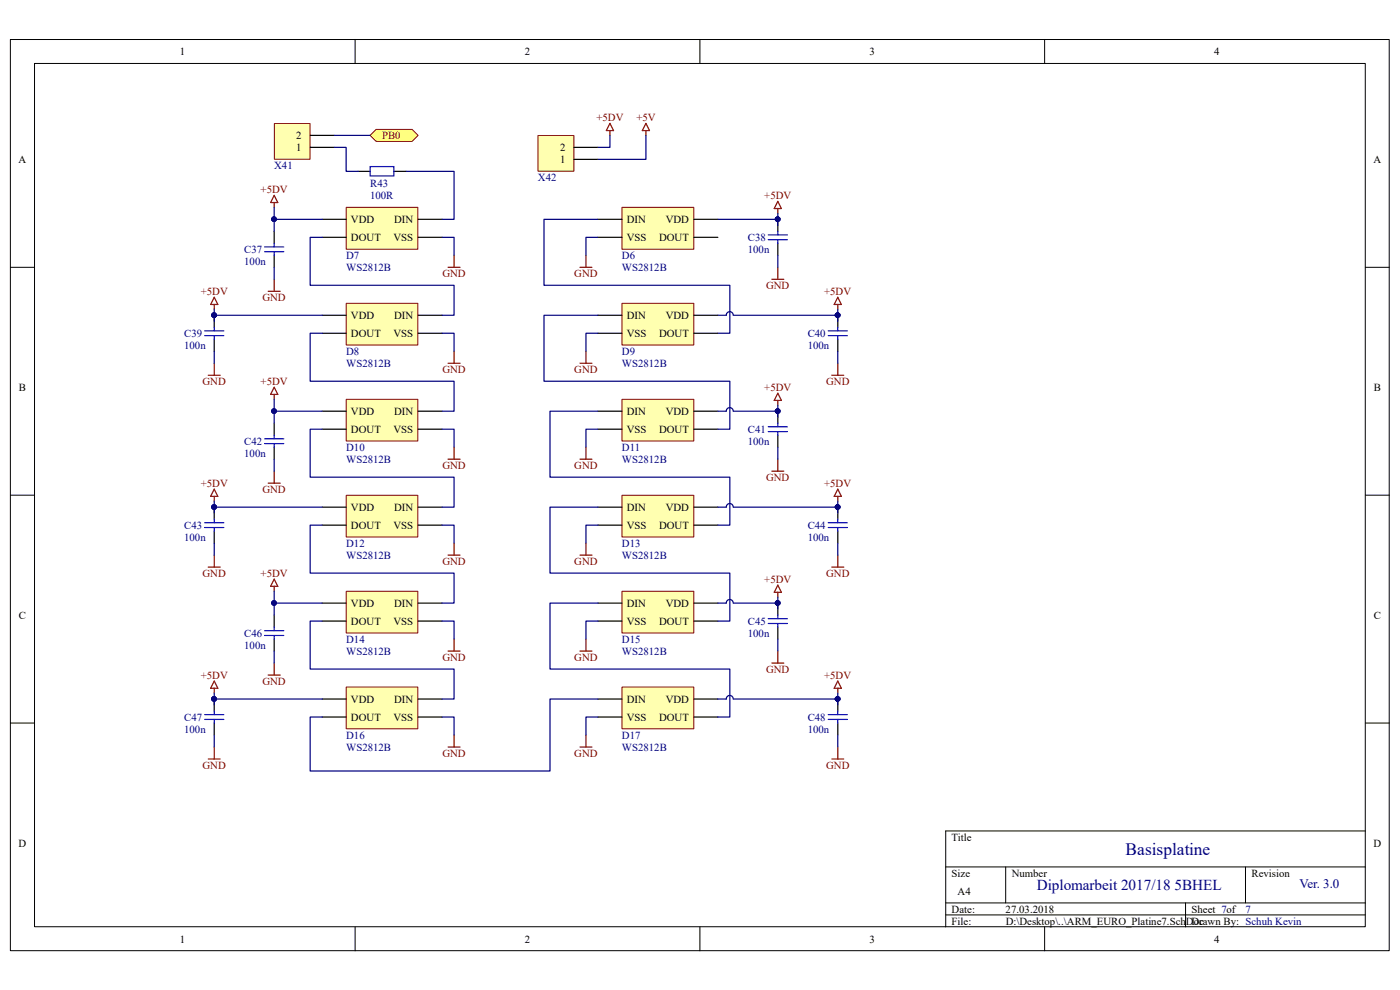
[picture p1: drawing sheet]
<svg xmlns="http://www.w3.org/2000/svg" width="297mm" height="210mm" viewBox="0 0 297 210" stroke-linecap="round" stroke-linejoin="round" font-family="sans-serif">
<path d="M2.2 8.4h292.5v193.3h-292.5z" fill="none" stroke="#000" stroke-width=".21"/>
<path d="M7.4 13.5h282.2v183.1h-282.2z" fill="#fff"/>
<g fill="none" stroke="#000" stroke-width=".21">
<path d="M7.3 13.5h282.3v183.1h-282.3zM75.3 8.4v5.1M148.5 8.4v5.1M221.6 8.4v5.1M2.2 56.7h5.1M289.7 56.7h5.1M2.2 105h5.1M289.7 105h5.1M2.2 153.4h5.1M289.7 153.4h5.1M289.7 176.3h-89.1v20.3M75.3 196.6v5.1"/>
<path d="M148.5 196.6v5.1M200.6 183.9h89.1M200.6 191.5h89.1M200.6 194.1h89.1M213.4 183.9v7.6M221.6 196.6v5.1M251.5 191.5v5.1M264.2 183.9v7.6"/>
</g>
<path d="M73.5 44h15.1v8.9h-15.1z" fill="#ffffb0"/>
<path d="M73.4 44h15.2v8.9h-15.2z" fill="none" stroke="#800000" stroke-width=".21"/>
<path d="M68.3 46.5h5.1M68.3 50.3h5.1M88.7 46.5h5.1M88.7 50.3h5.1" fill="none" stroke="#000" stroke-width=".25"/>
<path d="M73.5 64.4h15.1v8.8h-15.1z" fill="#ffffb0"/>
<path d="M73.4 64.3h15.2v8.9h-15.2z" fill="none" stroke="#800000" stroke-width=".21"/>
<path d="M68.3 66.9h5.1M68.3 70.7h5.1M88.7 66.9h5.1M88.7 70.7h5.1" fill="none" stroke="#000" stroke-width=".25"/>
<path d="M73.5 84.8h15.1v8.8h-15.1z" fill="#ffffb0"/>
<path d="M73.4 84.7h15.2v8.9h-15.2z" fill="none" stroke="#800000" stroke-width=".21"/>
<path d="M68.3 87.2h5.1M68.3 91.1h5.1M88.7 87.2h5.1M88.7 91.1h5.1" fill="none" stroke="#000" stroke-width=".25"/>
<path d="M73.5 105.1h15.1v8.8h-15.1z" fill="#ffffb0"/>
<path d="M73.4 105.1h15.2v8.8h-15.2z" fill="none" stroke="#800000" stroke-width=".21"/>
<path d="M68.3 107.6h5.1M68.3 111.4h5.1M88.7 107.6h5.1M88.7 111.4h5.1" fill="none" stroke="#000" stroke-width=".25"/>
<path d="M73.5 125.5h15.1v8.8h-15.1z" fill="#ffffb0"/>
<path d="M73.4 125.4h15.2v8.9h-15.2z" fill="none" stroke="#800000" stroke-width=".21"/>
<path d="M68.3 127.9h5.1M68.3 131.8h5.1M88.7 127.9h5.1M88.7 131.8h5.1" fill="none" stroke="#000" stroke-width=".25"/>
<path d="M73.5 145.8h15.1v8.8h-15.1z" fill="#ffffb0"/>
<path d="M73.4 145.8h15.2v8.8h-15.2z" fill="none" stroke="#800000" stroke-width=".21"/>
<path d="M68.3 148.3h5.1M68.3 152.1h5.1M88.7 148.3h5.1M88.7 152.1h5.1" fill="none" stroke="#000" stroke-width=".25"/>
<path d="M132 145.8h15.2v8.8h-15.2z" fill="#ffffb0"/>
<path d="M132 145.8h15.2v8.8h-15.2z" fill="none" stroke="#800000" stroke-width=".21"/>
<path d="M126.9 148.3h5M126.9 152.1h5M147.2 148.3h5.1M147.2 152.1h5.1" fill="none" stroke="#000" stroke-width=".25"/>
<path d="M132 125.5h15.2v8.8h-15.2z" fill="#ffffb0"/>
<path d="M132 125.4h15.2v8.9h-15.2z" fill="none" stroke="#800000" stroke-width=".21"/>
<path d="M126.9 127.9h5M126.9 131.8h5M147.2 127.9h5.1M147.2 131.8h5.1" fill="none" stroke="#000" stroke-width=".25"/>
<path d="M132 105.1h15.2v8.8h-15.2z" fill="#ffffb0"/>
<path d="M132 105.1h15.2v8.8h-15.2z" fill="none" stroke="#800000" stroke-width=".21"/>
<path d="M126.9 107.6h5M126.9 111.4h5M147.2 107.6h5.1M147.2 111.4h5.1" fill="none" stroke="#000" stroke-width=".25"/>
<path d="M132 84.8h15.2v8.8h-15.2z" fill="#ffffb0"/>
<path d="M132 84.7h15.2v8.9h-15.2z" fill="none" stroke="#800000" stroke-width=".21"/>
<path d="M126.9 87.2h5M126.9 91.1h5M147.2 87.2h5.1M147.2 91.1h5.1" fill="none" stroke="#000" stroke-width=".25"/>
<path d="M132 64.4h15.2v8.8h-15.2z" fill="#ffffb0"/>
<path d="M132 64.3h15.2v8.9h-15.2z" fill="none" stroke="#800000" stroke-width=".21"/>
<path d="M126.9 66.9h5M126.9 70.7h5M147.2 66.9h5.1M147.2 70.7h5.1" fill="none" stroke="#000" stroke-width=".25"/>
<path d="M132 44h15.2v8.9h-15.2z" fill="#ffffb0"/>
<path d="M132 44h15.2v8.9h-15.2z" fill="none" stroke="#800000" stroke-width=".21"/>
<path d="M58.2 49.1v2.5M58.2 54.2v2.5M126.9 46.5h5M126.9 50.3h5M147.2 46.5h5.1M147.2 50.3h5.1" fill="none" stroke="#000" stroke-width=".25"/>
<g fill="none" stroke="#800000" stroke-width=".25">
<path d="M95.1 56.7h2.5M96.3 54.2v2.5M123 56.7h2.6M124.3 54.2v2.5M95.1 77.1h2.5M96.3 74.5v2.6M123 77.1h2.6M124.3 74.5v2.6M95.1 97.4h2.5M96.3 94.9v2.5M123 97.4h2.6M124.3 94.9v2.5"/>
<path d="M95.1 117.8h2.5M96.3 115.2v2.6M123 117.8h2.6M124.3 115.2v2.6M95.1 138.1h2.5M96.3 135.6v2.5M123 138.1h2.6M124.3 135.6v2.5M95.1 158.5h2.5M96.3 155.9v2.6M123 158.5h2.6M124.3 155.9v2.6"/>
</g>
<path d="M56.1 52.4h4.1M56.1 53.4h4.1M58.2 51.6v.8M58.2 53.4v.8" fill="none" stroke="#00f" stroke-width=".25"/>
<path d="M58.3 26.2h7.5v7.6h-7.5z" fill="#ffffb0"/>
<path d="M58.2 26.2h7.6v7.6h-7.6z" fill="none" stroke="#800000" stroke-width=".21"/>
<g fill="none" stroke="#000" stroke-width=".25">
<path d="M65.8 31.3h5.1M65.8 28.7h5.1M165 46.5v2.6M165 51.6v2.6M45.5 66.9v2.5M45.5 72v2.5M177.7 66.9v2.5M177.7 72v2.5M58.2 89.8v2.5M58.2 94.9v2.5M165 87.2v2.6M165 92.3v2.6"/>
<path d="M45.5 107.6v2.5M45.5 112.7v2.5M177.7 107.6v2.5M177.7 112.7v2.5M58.2 130.5v2.5M58.2 135.6v2.5M165 127.9v2.6M165 133v2.6M45.5 148.3v2.5M45.5 153.4v2.5M177.7 148.3v2.5M177.7 153.4v2.5"/>
</g>
<g fill="none" stroke="#800000" stroke-width=".25">
<path d="M58.2 43v1M58.2 59.2v2.6M58.2 41.4l.7 1.6h-1.5zM163.7 59.2h2.6M165 56.7v2.5M44.2 79.6h2.5M45.5 77.1v2.5M56.9 61.8h2.5M176.5 79.6h2.5M177.7 77.1v2.5M58.2 100v2.5M163.7 100h2.6"/>
<path d="M165 97.4v2.6M45.5 117.8v2.5M56.9 102.5h2.5M177.7 117.8v2.5M44.2 120.3h2.5M165 138.1v2.6M176.5 120.3h2.5M45.5 158.5v2.5M56.9 143.2h2.5M58.2 140.7v2.5M163.7 140.7h2.6M177.7 158.5v2.5"/>
<path d="M44.2 161h2.5M176.5 161h2.5"/>
</g>
<g fill="#000080" stroke="#000080" stroke-width=".21">
<circle cx="45.4" cy="66.9" r=".49"/>
<circle cx="45.4" cy="107.6" r=".49"/>
<circle cx="45.4" cy="148.3" r=".49"/>
<circle cx="165" cy="46.5" r=".49"/>
<circle cx="177.7" cy="66.9" r=".49"/>
<circle cx="165" cy="87.2" r=".49"/>
<circle cx="177.7" cy="107.6" r=".49"/>
<circle cx="165" cy="127.9" r=".49"/>
<circle cx="177.7" cy="148.3" r=".49"/>
</g>
<g fill="none" stroke="#00f" stroke-width=".25">
<path d="M163 49.8h4.1M163 50.9h4.1M165 49.1v.7M165 50.9v.7M43.4 70.2h4.1M43.4 71.2h4.1M45.5 69.4v.8M45.5 71.2v.8M175.7 70.2h4.1M175.7 71.2h4.1M177.7 69.4v.8M177.7 71.2v.8"/>
<path d="M56.1 93.1h4.1M56.1 94.1h4.1M58.2 92.3v.8M58.2 94.1v.8M163 90.5h4.1M163 91.6h4.1M165 89.8v.7M165 91.6v.7M43.4 110.9h4.1M43.4 111.9h4.1M45.5 110.1v.8M45.5 111.9v.8"/>
<path d="M175.7 110.9h4.1M175.7 111.9h4.1M177.7 110.1v.8M177.7 111.9v.8M56.1 133.8h4.1M56.1 134.8h4.1M58.2 133v.8M58.2 134.8v.8M163 131.2h4.1M163 132.3h4.1M165 130.5v.7M165 132.3v.7"/>
<path d="M43.4 151.6h4.1M43.4 152.6h4.1M45.5 150.8v.8M45.5 152.6v.8M175.7 151.6h4.1M175.7 152.6h4.1M177.7 150.8v.8M177.7 152.6v.8"/>
</g>
<path d="M79.8 27.4h7.6l1.3 1.3-1.3 1.3h-7.6l-1.3-1.3z" fill-rule="evenodd" fill="#ffff80" stroke="#800000" stroke-width=".21"/>
<g fill="none" stroke="#800000" stroke-width=".25">
<path d="M165 44.2v1.1M165 42.7l.8 1.5h-1.5zM45.5 63.1l.7 1.5h-1.5zM45.5 64.6v1M177.7 63.1l.8 1.5h-1.5zM177.7 64.6v1M58.2 82.1l.7 1.6h-1.5zM58.2 83.7v1M165 84.9v1.1M165 83.4l.8 1.5h-1.5zM45.5 105.3v1M45.5 103.8l.7 1.5h-1.5z"/>
<path d="M177.7 103.8l.8 1.5h-1.5zM177.7 105.3v1M58.2 124.4v1M58.2 122.9l.7 1.5h-1.5zM165 124.1l.8 1.6h-1.5zM165 125.7v1M45.5 146v1M45.5 144.5l.7 1.5h-1.5zM177.7 144.5l.8 1.5h-1.5zM177.7 146v1"/>
</g>
<path d="M114.2 28.8h7.6v7.5h-7.6z" fill="#ffffb0"/>
<path d="M114.1 28.7h7.7v7.6h-7.7z" fill="none" stroke="#800000" stroke-width=".21"/>
<path d="M76 36.4h2.5M83.6 36.4h2.6M121.8 33.8h5.1M121.8 31.3h5.1" fill="none" stroke="#000" stroke-width=".25"/>
<path d="M129.4 26.2l.8 1.5h-1.6zM129.4 27.7v1M137 26.2l.8 1.5h-1.5zM137 27.7v1" fill="none" stroke="#800000" stroke-width=".25"/>
<g fill="none" stroke="#000080" stroke-width=".25">
<path d="M70.9 31.3h2.5v5.1h2.6M70.9 28.7h7.6M86.2 36.4h10.1v10.1h-2.5M129.4 28.7v2.6h-2.5M137 28.7v5.1h-10.1M58.2 46.5h10.1M58.2 44v5.1M58.2 56.7v2.5M68.3 50.3h-2.5v10.2h30.5v6.4h-2.5M93.8 50.3h2.5v3.9M126.9 50.3h-2.6v3.9M126.9 46.5h-11.5v14h39.4v10.2h-2.5"/>
<path d="M152.3 46.5h12.7M165 45.3v2.5M165 54.2v2.5M45.5 65.6v2.6M45.5 66.9h22.8M45.5 74.5v2.6M68.3 70.7h-2.5v10.2h30.5v6.3h-2.5M93.8 70.7h2.5v3.8M126.9 70.7h-2.6v3.8M126.9 66.9h-11.5v14h39.4v10.2h-2.5M155.6 66.9a.74 .74 0 0 0-.8-.8 .74 .74 0 0 0-.7 .8h-1.8M155.6 66.9h22.1"/>
<path d="M177.7 65.6v2.6M177.7 74.5v2.6M58.2 87.2h10.1M58.2 84.7v5.1M58.2 97.4v2.6M68.3 91.1h-2.5v10.1h30.5v6.4h-2.5M93.8 91.1h2.5v3.8M126.9 87.2h-10.2v14h38.1v10.2h-2.5M126.9 91.1h-2.6v3.8M152.3 87.2h1.8a.74 .74 0 0 1 .7-.7 .74 .74 0 0 1 .8 .7M155.6 87.2h9.4M165 86v2.5"/>
<path d="M165 94.9v2.5M45.5 106.3v2.6M45.5 107.6h22.8M45.5 115.2v2.6M68.3 111.4h-2.5v10.2h30.5v6.3h-2.5M93.8 111.4h2.5v3.8M126.9 107.6h-10.2v14h38.1v10.2h-2.5M126.9 111.4h-2.6v3.8M155.6 107.6a.74 .74 0 0 0-.8-.8 .74 .74 0 0 0-.7 .8h-1.8M155.6 107.6h22.1M177.7 106.3v2.6M177.7 115.2v2.6"/>
<path d="M58.2 127.9h10.1M58.2 125.4v5.1M58.2 138.1v2.6M68.3 131.8h-2.5v10.1h30.5v6.4h-2.5M93.8 131.8h2.5v3.8M126.9 127.9h-10.2v14h38.1v10.2h-2.5M126.9 131.8h-2.6v3.8M155.6 127.9a.74 .74 0 0 0-.8-.7 .74 .74 0 0 0-.7 .7h-1.8M155.6 127.9h9.4M165 126.7v2.5M165 135.6v2.5M45.5 147v2.6"/>
<path d="M45.5 148.3h22.8M45.5 155.9v2.6M93.8 152.1h2.5v3.8M126.9 148.3h-10.2v15.3h-50.9v-11.5h2.5M126.9 152.1h-2.6v3.8M152.3 148.3h1.8a.74 .74 0 0 1 .7-.8 .74 .74 0 0 1 .8 .8M155.6 148.3h22.1M177.7 147v2.6M177.7 155.9v2.6"/>
</g>
<g fill="#000080" stroke="#000080" stroke-width=".21">
<circle cx="58.1" cy="87.2" r=".49"/>
<circle cx="45.4" cy="107.6" r=".49"/>
<circle cx="58.1" cy="127.9" r=".49"/>
<circle cx="45.4" cy="148.3" r=".49"/>
<circle cx="165" cy="46.5" r=".49"/>
<circle cx="177.7" cy="66.9" r=".49"/>
<circle cx="165" cy="87.2" r=".49"/>
<circle cx="165" cy="127.9" r=".49"/>
<circle cx="177.7" cy="148.3" r=".49"/>
<circle cx="58.1" cy="46.5" r=".49"/>
<circle cx="45.4" cy="66.9" r=".49"/>
<circle cx="177.7" cy="107.6" r=".49"/>
</g>
<path d="M78.5 35.3h5.1v2h-5.1z" fill="none" stroke="#00f" stroke-width=".25"/>
<text font-size="3.7" fill="#000080" x="238.8" y="181.3">Basisplatine</text>
<text font-size="3.2" fill="#000080" x="220" y="188.8">Diplomarbeit 2017/18 5BHEL</text>
<text font-size="2.8" fill="#000080" x="275.7" y="188.4">Ver. 3.0</text>
<g font-size="2.3">
<text x="38.2" y="11.7">1</text>
<text x="111.3" y="11.7">2</text>
<text x="184.5" y="11.7">3</text>
<text x="257.6" y="11.7">4</text>
<text x="62.9" y="29.5">2</text>
<text x="3.9" y="34.6">A</text>
<text x="62.9" y="32">1</text>
<text x="118.8" y="34.6">1</text>
<text x="118.8" y="32">2</text>
<text x="291.4" y="34.6">A</text>
<text x="74.5" y="47.3">VDD</text>
<text x="83.6" y="47.3">DIN</text>
<text x="133" y="47.3">DIN</text>
<text x="141.2" y="47.3">VDD</text>
<text x="74.5" y="51.1">DOUT</text>
<text x="83.5" y="51.1">VSS</text>
<text x="133" y="51.1">VSS</text>
<text x="139.8" y="51.1">DOUT</text>
<text x="74.5" y="67.6">VDD</text>
<text x="74.5" y="71.5">DOUT</text>
<text x="83.5" y="71.5">VSS</text>
<text x="83.6" y="67.6">DIN</text>
<text x="133" y="67.6">DIN</text>
<text x="133" y="71.5">VSS</text>
<text x="139.8" y="71.5">DOUT</text>
<text x="141.2" y="67.6">VDD</text>
<text x="4" y="82.9">B</text>
<text x="291.5" y="82.9">B</text>
<text x="74.5" y="88">VDD</text>
<text x="83.6" y="88">DIN</text>
<text x="133" y="88">DIN</text>
<text x="141.2" y="88">VDD</text>
<text x="74.5" y="91.8">DOUT</text>
<text x="83.5" y="91.8">VSS</text>
<text x="133" y="91.8">VSS</text>
<text x="139.8" y="91.8">DOUT</text>
<text x="74.5" y="108.4">VDD</text>
<text x="74.5" y="112.2">DOUT</text>
<text x="83.5" y="112.2">VSS</text>
<text x="83.6" y="108.4">DIN</text>
<text x="133" y="108.4">DIN</text>
<text x="133" y="112.2">VSS</text>
<text x="139.8" y="112.2">DOUT</text>
<text x="141.2" y="108.4">VDD</text>
<text x="4" y="131.3">C</text>
<text x="74.5" y="128.7">VDD</text>
<text x="83.6" y="128.7">DIN</text>
<text x="133" y="128.7">DIN</text>
<text x="141.2" y="128.7">VDD</text>
<text x="291.5" y="131.3">C</text>
<text x="74.5" y="132.5">DOUT</text>
<text x="83.5" y="132.5">VSS</text>
<text x="133" y="132.5">VSS</text>
<text x="139.8" y="132.5">DOUT</text>
<text x="74.5" y="149.1">VDD</text>
<text x="83.6" y="149.1">DIN</text>
<text x="133" y="149.1">DIN</text>
<text x="141.2" y="149.1">VDD</text>
<text x="74.5" y="152.9">DOUT</text>
<text x="83.5" y="152.9">VSS</text>
<text x="133" y="152.9">VSS</text>
<text x="139.8" y="152.9">DOUT</text>
<text x="3.9" y="179.6">D</text>
<text x="201.9" y="178.3">Title</text>
<text x="291.4" y="179.6">D</text>
<text x="201.9" y="186">Size</text>
<text x="214.6" y="186">Number</text>
<text x="265.5" y="186">Revision</text>
<text x="203.2" y="189.8">A4</text>
<text x="201.9" y="193.6">Date:</text>
<text x="201.9" y="196.1">File:</text>
<text x="213.3" y="193.6">27.03.2018</text>
<text x="213.4" y="196.1">D:\Desktop\..\ARM_EURO_Platine7.SchDoc</text>
<text x="252.8" y="196.1">Drawn By: Schuh Kevin</text>
<text x="252.8" y="193.6">Sheet 7of</text>
<text x="38.2" y="199.9">1</text>
<text x="111.3" y="199.9">2</text>
<text x="184.5" y="199.9">3</text>
<text x="257.6" y="199.9">4</text>
</g>
<g font-size="2.3" fill="#800000">
<text x="81.1" y="29.5">PB0</text>
<text x="126.5" y="25.7">+5DV</text>
<text x="135" y="25.7">+5V</text>
<text x="55.3" y="40.9">+5DV</text>
<text x="162.1" y="42.2">+5DV</text>
<text x="93.9" y="58.8">GND</text>
<text x="121.8" y="58.8">GND</text>
<text x="42.6" y="62.6">+5DV</text>
<text x="55.7" y="63.8">GND</text>
<text x="162.5" y="61.3">GND</text>
<text x="174.8" y="62.6">+5DV</text>
<text x="43" y="81.7">GND</text>
<text x="55.3" y="81.7">+5DV</text>
<text x="93.9" y="79.1">GND</text>
<text x="121.8" y="79.1">GND</text>
<text x="162.1" y="82.9">+5DV</text>
<text x="175.3" y="81.7">GND</text>
<text x="93.9" y="99.4">GND</text>
<text x="121.8" y="99.4">GND</text>
<text x="162.5" y="102">GND</text>
<text x="42.6" y="103.3">+5DV</text>
<text x="55.7" y="104.6">GND</text>
<text x="174.8" y="103.3">+5DV</text>
<text x="93.9" y="119.8">GND</text>
<text x="121.8" y="119.8">GND</text>
<text x="43" y="122.3">GND</text>
<text x="55.3" y="122.3">+5DV</text>
<text x="162.1" y="123.6">+5DV</text>
<text x="175.3" y="122.3">GND</text>
<text x="42.6" y="144">+5DV</text>
<text x="93.9" y="140.2">GND</text>
<text x="121.8" y="140.2">GND</text>
<text x="162.5" y="142.7">GND</text>
<text x="174.8" y="144">+5DV</text>
<text x="55.7" y="145.2">GND</text>
<text x="93.9" y="160.5">GND</text>
<text x="121.8" y="160.5">GND</text>
<text x="43" y="163.1">GND</text>
<text x="175.3" y="163.1">GND</text>
</g>
<g font-size="2.3" fill="#000080">
<text x="58.2" y="35.9">X41</text>
<text x="78.5" y="39.7">R43</text>
<text x="114.1" y="38.4">X42</text>
<text x="78.5" y="42.2">100R</text>
<text x="51.8" y="53.7">C37</text>
<text x="158.7" y="53.7">100n</text>
<text x="158.7" y="51.1">C38</text>
<text x="51.8" y="56.2">100n</text>
<text x="73.4" y="54.9">D7</text>
<text x="73.4" y="57.5">WS2812B</text>
<text x="132" y="54.9">D6</text>
<text x="132" y="57.5">WS2812B</text>
<text x="39.1" y="71.5">C39</text>
<text x="171.4" y="71.5">C40</text>
<text x="39.1" y="74">100n</text>
<text x="73.4" y="75.3">D8</text>
<text x="73.4" y="77.9">WS2812B</text>
<text x="132" y="75.3">D9</text>
<text x="132" y="77.9">WS2812B</text>
<text x="171.4" y="74">100n</text>
<text x="51.8" y="94.4">C42</text>
<text x="73.4" y="95.6">D10</text>
<text x="132" y="95.6">D11</text>
<text x="158.7" y="94.4">100n</text>
<text x="158.7" y="91.8">C41</text>
<text x="51.8" y="96.9">100n</text>
<text x="73.4" y="98.2">WS2812B</text>
<text x="132" y="98.2">WS2812B</text>
<text x="39.1" y="112.2">C43</text>
<text x="171.4" y="112.2">C44</text>
<text x="39.1" y="114.7">100n</text>
<text x="73.4" y="116">D12</text>
<text x="73.4" y="118.5">WS2812B</text>
<text x="132" y="116">D13</text>
<text x="132" y="118.5">WS2812B</text>
<text x="171.4" y="114.7">100n</text>
<text x="51.8" y="137.6">100n</text>
<text x="51.8" y="135.1">C46</text>
<text x="73.4" y="136.4">D14</text>
<text x="132" y="136.4">D15</text>
<text x="158.7" y="135.1">100n</text>
<text x="158.7" y="132.5">C45</text>
<text x="73.4" y="138.9">WS2812B</text>
<text x="132" y="138.9">WS2812B</text>
<text x="39.1" y="155.4">100n</text>
<text x="39.1" y="152.9">C47</text>
<text x="171.4" y="155.4">100n</text>
<text x="171.4" y="152.9">C48</text>
<text x="73.4" y="156.7">D16</text>
<text x="73.4" y="159.3">WS2812B</text>
<text x="132" y="156.7">D17</text>
<text x="132" y="159.3">WS2812B</text>
<text x="264.2" y="193.6">7</text>
</g>
</svg>
